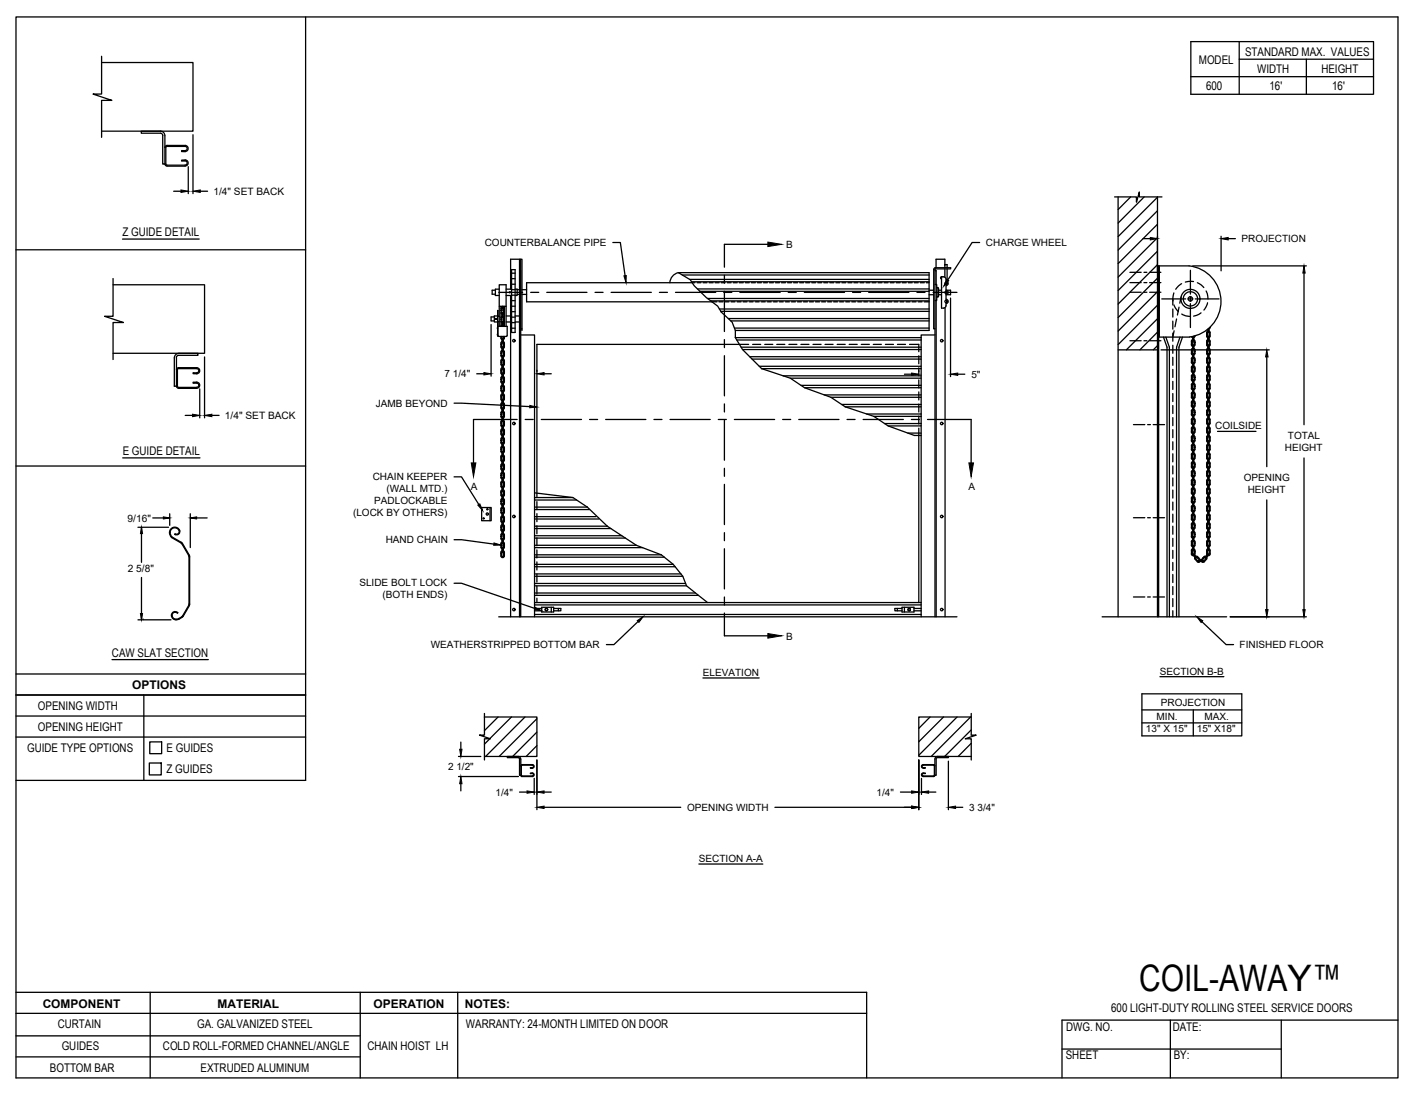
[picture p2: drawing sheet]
<svg xmlns="http://www.w3.org/2000/svg" width="279mm" height="216mm" viewBox="0 0 279 216" stroke-linecap="round" stroke-linejoin="round" font-family="sans-serif">
<!-- layer: ANNOTATIONS -->
<g fill="none" stroke="#000" stroke-width=".25">
<path d="M34.3 37.7h1.4M37.1 32.9v5.3M38.1 26.6v11.6M39.5 37.7h1.5M120.9 47.9h1.5l.9 6.5M187.6 58.8v15.5M193.3 47.9h-1.5l-4.8 7.4M225.6 47.1h1.4M228.4 46.6v7.1M235.4 52.5h22.4M240.9 46.6v6.8M242.3 47.1h1.5"/>
<path d="M257.3 53.9v29.9M39.4 76.8v5.7M40.4 70.4v12.1M89.6 79.6l14.9 .6M94.1 73.8h1.4M96.9 64.1v10.1M105.9 73.1v.2M107.4 73.8h1.4M178.5 73.9h1.4M181.3 73.1v.3M189 73.9h1.4M229.1 69h21.3"/>
<path d="M250 70.4v21.7M36.6 82h1.4M41.8 82h1.4M89.6 94.1h1.5l3.4 5.4M240.2 85.1h7.6M250 98.7v21.6M257.3 90.4v29.9M27.2 104.1h6.1M27.9 104.1v6.9M27.9 114v8.3M30.1 102.2h3.4M33.5 101.4v2.3"/>
<path d="M37.5 101.4v6.7M37.5 102.2h3.4M89.6 115.1h1.5l14.4 5M89.6 106.5h1.5l6.4 .9M27.2 122.3h6.5M125.9 122.7l-4.8 4.5h-1.4M138.7 133.8h11.1M225.3 136.9h19.7v8.3h-19.7zM228.9 133.5h12.6M237.2 122.7l4.7 4.5h1.5M242.7 121.7h15.1M90.5 149.3h4.4"/>
<path d="M90.5 153.2h11.8M90.9 146.5v1.4M90.9 154.7v1.4M102.5 156.3h1.5M105.4 153.6v3.2M105.9 150v9.8M107.4 159.3h26.9M107.4 156.3h1.4M152.9 159.3h27M177.7 156.3h2.2M181.3 150v9.8M181.8 153.6v3.2"/>
<path d="M183.2 156.3h1.5M187.1 150.2v9.6M188.6 159.3h1.4M225.3 140.1h19.7M225.3 142.7h19.7M235.5 140.1v5.1M137.9 170.5h12.6"/>
</g>
<g fill="#000" stroke="#000" stroke-width=".2">
<path d="M35.7 37.5l1.4 .2-1.4 .3zM38.1 37.7l1.4-.2v.5zM123.1 54.4h.5l-.1 1.4zM186.8 55.1l.4 .3-1 1.1zM227 46.9l1.4 .2-1.4 .2zM240.9 47.1l1.4-.2v.4zM257.3 52.5l.2 1.4h-.4zM95.5 73.5l1.4 .3-1.4 .2zM105.9 73.8l1.5-.3v.5zM179.9 73.6l1.4 .3-1.4 .2zM187.6 73.9l1.4-.3v.5zM250 69l.2 1.4h-.5z"/>
<path d="M38 81.7l1.4 .3-1.4 .2zM40.4 82l1.4-.3v.5zM94.3 99.7l.4-.3 .5 1.4zM104.5 80l1.4 .3-1.4 .2zM27.9 104.1l.2 1.2h-.4zM32.2 102l1.3 .2-1.3 .2zM37.5 102.2l1.3-.2v.4zM97.5 107.1l1.3 .5h-1.4zM105.6 119.9l1.3 .6-1.4-.2zM27.7 121.1h.4l-.2 1.2zM125.7 122.5l1.2-.8-.8 1.1zM236.1 121.7l1.2 .8-.3 .4z"/>
<path d="M249.7 120.3h.5l-.2 1.4zM257.1 120.3h.4l-.2 1.4zM90.7 147.9h.5l-.3 1.4zM90.9 153.2l.3 1.5h-.5zM104 156.1l1.4 .2-1.4 .2zM105.9 159.3l1.5-.2v.5zM105.9 156.3l1.5-.2v.4zM179.9 159.1l1.4 .2-1.4 .3zM179.9 156.1l1.4 .2-1.4 .2zM181.8 156.3l1.4-.2v.4zM187.1 159.3l1.5-.2v.5z"/>
</g>
<!-- layer: CHAIN HOIST LH -->
<g fill="none" stroke="#000" stroke-width=".25">
<path d="M219.9 38.9h4.3v1l.6-2v1h4.5M220.6 38.9v82.8M223.1 38.9l-2.5 2.5M225.8 38.9l-5.2 5.1M228.4 38.9v82.8M228.4 38.9l-7.8 7.8M97.7 57.3h-.6v.8h.6M98.4 57.7h4.7M98.5 57.1h-.8v1.2h.8M99.9 58.3h1M99.9 57.1h1M100.7 57.7h.1"/>
<path d="M100.8 57.1v-5.9h2.2v14M100.8 58.3v63.4M100.9 57.2h.7M100.9 53.2h.7v12.4h-.7zM100.9 56.1h.7M100.9 53.9h.7M100.9 55h.7M100.9 59.3h.7M100.9 58.3h.7M101.6 57.1h.4v1.2h-.4M102 57.2h.5M102 58.1h.5"/>
<path d="M102.5 51.2v70.5M102.5 53.4h.2M102.7 51.2v70.5M103 57.2h.9M103 58.1h.9M104.7 57.7h1.6M107.9 57.7h7.9M117.4 57.7h1.6M120.6 57.7h7.9M130.1 57.7h1.6M133.3 57.7h7.9M133.8 53.8a2.19 2.19 0 0 0-1.6 2"/>
<path d="M134.6 54.3h48.7M136.1 55.1h47.2M136.5 55.6h46.8M137.1 55.8h-33.2v3.8h37.6M137.5 55.8h.8M137.6 57h45.7M138.1 57.5h45.2M138.7 55.8h.8M139.6 58.9h43.7M139.9 55.8h.8M140.2 59.4h43.1M141.1 55.8h.8"/>
<path d="M141.9 59.6h.8M142.3 55.8h.8M142.8 57.7h1.6M143.1 59.6h.7M143.5 55.8h.8M144.3 59.6h.7M144.7 55.8h.8M145.4 59.6h.8M145.9 55.8h.8M146 57.7h7.9M146.6 59.6h.8M147.1 55.8h.7"/>
<path d="M147.8 59.6h.8M148.3 55.8h.8M149 59.6h.8M149.4 55.8h.8M150.2 59.6h.8M150.6 55.8h.8M151.4 59.6h.8M151.8 55.8h.8M152.6 59.6h.8M153 55.8h.8M153.8 59.6h.8M154.2 55.8h.8"/>
<path d="M155 59.6h.8M155.4 55.8h.8M155.5 57.7h1.6M156.1 59.6h.9M156.6 55.8h.8M157.4 59.6h.7M157.8 55.8h.8M158.5 59.6h.8M158.7 57.7h7.9M159 55.8h.8M159.7 59.6h.8M160.2 55.8h.8"/>
<path d="M160.9 59.6h.8M161.4 55.8h.7M162.1 59.6h.8M162.5 55.8h.8M163.3 59.6h.8M163.7 55.8h.8M164.5 59.6h.8M164.9 55.8h.8M165.7 59.6h.8M166.1 55.8h.8M166.9 59.6h.8M167.3 55.8h.8"/>
<path d="M168.1 59.6h.7M168.2 57.7h1.6M168.5 55.8h.8M169.2 59.6h.9M169.7 55.8h.8M170.4 59.6h.8M170.9 55.8h.8M171.4 57.7h7.9M171.6 59.6h.8M172.1 55.8h.8M172.8 59.6h.8M173.2 55.8h.9"/>
<path d="M174 59.6h.8M174.5 55.8h.7M175.2 59.6h.8M175.6 55.8h.8M176.4 59.6h.8M176.8 55.8h.8M177.6 59.6h.8M178 55.8h.8M178.8 59.6h.8M179.2 55.8h.8M180 59.6h.8M180.4 55.8h.8"/>
<path d="M180.9 57.7h1.6M181.2 59.6h.7M181.6 55.8h.8M182.4 59.6h.9M182.8 55.8h.5M183.3 57.3h.9M183.3 58.2h.9M184.1 57.7h4.7M184.5 53.4h.2v2.8M184.5 56.2h.3v3.1h-.3M184.6 53l-.1 .2v68.5M184.6 53.1h3v-.3h-3l-.3 .2-.1 11.9h.3"/>
<path d="M184.7 52.8v-1.6h1.7v1.6M184.7 59.3v62.4M184.8 56.7h.3v1.9h-.3M185.1 56.9v1.6M185.2 57.3h.6M185.2 58.2h.6M185.9 54.6l-.3 .2 .2 .3M186.4 52.2h.5v.6M186.4 53.1v1.6M186.7 55.5a.43 .43 0 0 1 .4 .4 .43 .43 0 0 1-.4 .5v.9M186.7 57.3a.43 .43 0 0 1 .4 .4 .43 .43 0 0 1-.4 .4M186.7 58.2v.9a.43 .43 0 0 1 .4 .4 .43 .43 0 0 1-.4 .4l-.1 .7-.4 .2"/>
<path d="M186.7 55.5l-.1-.7-.4-.2h-.4v6.2h.4M186.7 57.3h.9v.9h-.9M186.9 53.1v2.5M222.9 55.8h2.3M222.9 57.7h2.3M222.9 53.7h2.3M225.7 55.8h.6M225.7 57.7h.6M225.7 53.7h.6M226.8 55.8h2.3M226.8 57.7h2.3M226.8 53.7h2.3"/>
<path d="M228.4 41.6l-7.8 7.8M228.4 44.3l-7.8 7.7M228.4 46.9l-7.8 7.8M228.4 49.6l-7.8 7.7M228.4 52.2l-7.8 7.8M228.4 54.9l-7.8 7.8M228.4 57.6l-7.8 7.7M228.4 52.5h6.3M228.6 52.5v69.2M228.7 52.5v14h6.1M229.2 59h4.8M231.4 59v1.2"/>
<path d="M231.6 57.8l-.1 1.6M233 58.6l-.2 1.2M233.2 56l-.6 .4-.6 .7M234.4 59h1M234.6 52.5a7.1 7.1 0 0 1 6.3 6.9 7.1 7.1 0 0 1-6.2 7.1M234.9 53.3v4.7M234.9 58.5v1M234.9 59.9v4.7M235.5 55.6l-1.6 .1M235.8 59h4.7M236.3 55.8l.7 .4 .5 .5M238 57.4l.4 1.6"/>
<path d="M238.3 59.8l-.7 1.4M97.5 62.5h-.6v.8h.6M97.9 62.9h.1M98.2 64.6v.3M98.2 65.9v.2M98.2 62.4h-.7v1.1h.7M98.3 64.4h1.8v1.9M98.3 66.2l.1 .2h1.5l.2-.2M98.5 62.5l-.2-.2-.1-1 .1 5M98.5 64.4v-8.2h1.4v8.2M98.5 63.4l-.2 .2v2.7M98.5 60.5h1.4"/>
<path d="M98.8 78.8l.3 .3M98.8 77l.3 .4M98.8 70.2l.3 .3M98.8 75.3l.3 .4M98.8 73.6l.3 .3M98.8 71.9l.3 .3M98.8 68.4l.3 .4M98.8 66.7l.3 .3M98.8 63.4l.3 .3M98.8 61.7l.3 .3M98.8 78.1v.7M98.8 69.7h.2l.1 .6"/>
<path d="M98.8 73.2h.2l.1 .5M98.8 74.9h.2l.1 .6M98.8 71.2v.7M98.8 61.3h.2h-.2M98.8 60.5v3.9M98.8 66.4v.3M98.8 67.7v.8M98.8 69.5v.7M98.8 72.9v.7M98.8 74.6v.7M98.8 76.3v.7M99 78.8l.1 .1"/>
<path d="M99 68.4l.1 .2M99 63.4l.1 .2M99 74.6v.3h-.2M99 66.4l.1 .5M99 61l.1 .8M99.1 76l-.3 .3M99.1 79.4l-.3 .4M99.1 77.7l-.3 .4M99.1 74.3l-.3 .3M99.1 70.8l-.3 .4M99.1 72.5l-.3 .4M99.1 67.4l-.3 .3"/>
<path d="M99.1 69.1l-.3 .4M99.1 64.1l-.3 .3M99.1 62.4l-.3 .3M99.1 60.7l-.3 .3M99.1 79.6l-.1 .5h-.2v-.3M99.1 76.2l-.1 .4h-.2h.2l.1 .6M99.1 77.9l-.1 .4h-.2h.2v.5M99.1 74.4l-.1 .2M99.1 71l-.1 .5h-.2h.2l.1 .5M99.1 72.7l-.1 .5h-.2M99.1 69.3l-.1 .4h-.2M99.1 67.6l-.1 .4h-.2h.2v.5"/>
<path d="M99.1 64.3l-.1 .1M99.1 62.5l-.1 .5h-.2h.2v.4M99.1 60.8l-.1 .2M99.1 79.7h.2M99.1 77.1h.2M99.1 73.7h.2M99.1 69.4h.2M99.1 62.6h.2M99.1 61.8h.2M99.1 79.2h.2h-.2M99.1 77.1l.1 .9 .1-.9M99.1 79.7l.1-.9 .1 .9"/>
<path d="M99.1 73.7l.1 .9 .1-.9M99.1 74.1h.2h-.2M99.1 72.4h.2h-.2M99.1 69.4l.1-1 .1 1M99.1 63.9h.2h-.2M99.1 62.1h.2h-.2M99.1 60.5h.2l-.1 .5zM99.1 67.2h.2M99.1 68.9h.2M99.1 61.8v.8M99.1 77.5h.2M99.1 75.8h.2"/>
<path d="M99.1 70.6h.2M99.1 64.4l.1-1v1M99.1 75.3l.2 .1-.1 .9zM99.1 71.9l.2 .1-.1 .9zM99.1 70.2l.2 .1-.1 .9zM99.1 66.7l.2 .1-.1 .9zM99.3 69.3l.1 .2M99.3 67.6l.1 .1M99.3 71l.1 .2M99.3 72.7l.1 .2M99.3 74.4l.1 .2M99.3 77.9l.1 .2"/>
<path d="M99.3 76.2l.1 .1M99.3 79.6l.1 .2M99.3 64.3l.1 .1M99.3 62.5l.1 .2M99.3 60.8l.1 .2M99.3 69.1l.2 .2v.9l-.2 .3M99.3 67.4l.2 .2v.9M99.3 70.8l.2 .4v.8l-.2 .2M99.3 72.5l.2 .2v.9l-.2 .3M99.3 74.3l.2 .3M99.3 77.7l.2 .2v.9M99.3 76l.2 .3v.9l-.2 .2"/>
<path d="M99.3 79.4l.2 .2v.9l-.2 .3M99.3 64.1l.2 .3M99.3 62.4l.2 .3M99.3 60.7l.2 .3M99.3 61.8v.8M99.4 66.7l-.1 .2M99.4 68.4l-.1 .2M99.4 71.9l-.1 .1M99.4 73.6l-.1 .1M99.4 75.3l-.1 .2M99.4 70.2l-.1 .1M99.4 77l-.1 .2"/>
<path d="M99.4 78.8l-.1 .1M99.4 63.4l-.1 .2M99.4 61.7l-.1 .1M99.4 61v.7M99.4 62.7v.7M99.4 66.4v.3M99.4 67.7v.8M99.4 69.5v.7M99.4 71.2v.7M99.4 72.9v.7M99.4 74.6v.7M99.4 76.3v.7"/>
<path d="M99.4 78.1v.7M99.4 79.8v.7M99.5 68.4l-.2 .4M99.5 78.8l-.2 .3M99.5 63.4l-.2 .3M99.5 61.7l-.2 .3M99.5 66.4v.5l-.2 .1M99.5 74.6v.9l-.2 .2M99.5 60.5v3.9M99.9 62.4h1M99.9 63.5h1M100.9 64.8h.7"/>
<path d="M100.9 60.4h.7M100.9 62.6h.7M100.9 63.7h.7M100.9 61.5h.7M101.6 62.4h.9M101.6 63.5h.9M102.7 66.1h2.8v55.6M102.7 64.9h.3M141.9 61h41.4M142.2 61.4h41.1M143.7 62.9h39.6M144.2 63.3h39.1"/>
<path d="M144.9 64.7h38.4M145.1 65.2h38.2v-11.4h-49.4l2.3 1.4 .8 1.2 2.4 2.3 2.2 1.7 .7 1.2 2.2 2 .6 1.6v1.4M145.1 66.6l1.4 2.4 3.8 3.7M145.1 66.6h36.7M145.4 67.1h36.4M146.2 68.5h35.6M146.5 69h35.3M147.7 68h-41.8v30.2M147.9 70.4h33.9M148.4 70.9h33.4M148.5 68h1.6M149.8 72.3h32"/>
<path d="M150.3 72.7l5.6 1.9 2.9 1.9 5.1 1.9 2.9 1.9h15M150.3 72.7h31.5M150.9 68h1.6M153.3 68h1.6M154.5 74.2h27.3M155.7 68h1.5M155.9 74.6h25.9M158 68h1.6M158.1 76.1h23.7M158.8 76.5h23M160.4 68h1.6M162.6 77.9h19.2"/>
<path d="M162.8 68h1.6M163.9 78.4h17.9M165.2 68h1.6M166.1 79.8h15.7M167.6 68h1.5M169.9 68h1.6M172.3 68h1.6M174.7 68h1.6M177.1 68h1.6M179.5 68h1.8v1.4M181.3 70.2v1.6M181.3 72.6v1.6"/>
<path d="M181.3 75v1.6M181.3 77.3v1.6M181.3 79.7v1.6M184.5 66.1h-2.7v55.6M186.5 60.7v61M220.6 69h7.8M222.9 67.2h2.3M225.7 67.2h.6M226.8 67.2h2.3M228.4 60.2l-7.8 7.8M228.4 62.9l-6.1 6.1M228.4 65.6l-3.5 3.4"/>
<path d="M228.4 68.2l-.8 .8M229.6 66.5l.7 2v53.2M230 66.5l.7 2v53.2M231.4 61v1.6M231.4 63.4v1.6M231.4 65.7v1.6M231.4 68.1v1.6M231.4 70.5v1.6M231.4 72.9v1.6M231.4 75.3v1.6M231.4 77.7v1.5M231.6 60.2l.3 .5 .6 .8"/>
<path d="M231.7 65.3l-.3 1.2M232.2 62.9l-.4 1.6M232.6 60.6l-.3 1.6M232.8 66.5l-.6 2v53.2M233.2 62l.8 .3 .7 .1M233.3 66.5l-.7 2v53.2M235.1 71.5l.2 .3M235.1 69.8l.2 .3M235.1 74.9l.2 .4M235.1 73.2l.2 .3M235.1 76.6l.2 .4M235.1 78.4l.2 .3"/>
<path d="M235.1 68l.2 .4M235.1 67.4v.7M235.1 69.1v.7M235.1 70.8v.7M235.1 72.5v.7M235.1 74.2v.7M235.1 75.9v.7M235.1 77.7v.7M235.1 79.4v.7M235.1 66.5l.2 .2M235.2 68l.1 .2M235.3 75.9v.9"/>
<path d="M235.3 79.4v.7M235.3 66.4v.1M235.3 70.5l-.2 .3M235.3 68.7l-.2 .4M235.3 73.9l-.2 .3M235.3 72.2l-.2 .3M235.3 75.6l-.2 .3M235.3 77.3l-.2 .4M235.3 79l-.2 .4M235.3 67l-.2 .3M235.3 70.6v1M235.3 68.9v1"/>
<path d="M235.3 74.1v1M235.3 72.3v1.1M235.3 75.8l-.1 .1M235.3 77.5v1M235.3 79.2l-.1 .2M235.3 67.2v.9M235.4 75v.4h.1h-.1v.5l.1-.9M235.4 66.4v.9M235.4 70.7h.1M235.4 75h.1M235.4 67.3h.1M235.4 71.5l.1 .1-.1 .9v-.5h.1h-.1z"/>
<path d="M235.4 76.7h.1l-.1 1v-.5l.1-.1h-.1zM235.4 73.2l.1 .1-.1 .9v-.5h.1h-.1zM235.4 68.1h.1v.4h-.1h.1l-.1 .6zM235.5 66.4h.1M235.5 72.3l.1 .2M235.5 70.6l.1 .2M235.5 68.9l.1 .2M235.5 74.1l.1 .1M235.5 75.8l.1 .1M235.5 79.2l.1 .2M235.5 77.5l.1 .2M235.5 67.2l.1 .1"/>
<path d="M235.5 70.5l.2 .1 .1 .9-.3 .3M235.5 68.7l.3 .4-.1 .8-.2 .2M235.5 72.2a.97 .97 0 0 1 0 1.3M235.5 73.9a.97 .97 0 0 1 0 1.4M235.5 75.6l.3 .3M235.5 79l.3 .4M235.5 77.3l.3 .4-.1 .8-.2 .2M235.5 67l.2 .2 .1 .9M235.5 70.3h-.1v.4M235.5 70.3h-.1v-.5l.1 .9M235.5 78.8h-.1v-.4v1v-.5h.1M235.5 66.4v.4h-.1h.1v.5"/>
<path d="M235.6 66.3l-.1 .2M235.6 71.5l-.1 .1M235.6 69.8l-.1 .1M235.6 73.2l-.1 .2M235.6 74.9l-.1 .2M235.6 76.6l-.1 .2M235.6 78.4l-.1 .1M235.6 68l-.1 .2M235.6 70.8v.3h.2M235.6 69.1v.2l.2 .1h-.2v.4M235.6 74.2v.3h.2h-.2v.4M235.6 72.5v.3h.2h-.2v.4"/>
<path d="M235.6 75.9v.3h.2M235.6 77.7v.2l.2 .1h-.2v.4M235.6 79.4v.3h.2h-.2v.4M235.6 67.4v.2h.2h-.2v.5M235.8 68l-.3 .4M235.8 71.1h-.2v.4M235.8 75.9l-.1 .9-.2 .2M235.8 76.2h-.2v.4M235.8 79.4v.7M235.8 66.3l-.3 .4M237 61.7l-1.5 .7M238.1 78.4l.2 .3"/>
<path d="M238.1 76.6l.2 .4M238.1 74.9l.2 .4M238.1 73.2l.2 .3M238.1 69.8l.2 .3M238.1 71.5l.2 .3M238.1 68l.2 .4M238.1 66.3l.2 .4M238.1 79.4v.7M238.1 76.2h.2v.6M238.1 74.2v.7M238.1 72.5v.7M238.1 71.1h.2v.5"/>
<path d="M238.1 67.4v.7M238.1 65.6v.7M238.1 69.1v.7M238.1 70.8v.7M238.1 75.9v.7M238.1 77.7v.7M238.3 68v.2M238.3 79.4v.3h-.2h.2v.4M238.3 75.9v.3h-.2M238.3 65.6v.3h-.2h.2v.6M238.3 77.3l-.2 .4M238.3 79l-.2 .4"/>
<path d="M238.3 75.6l-.2 .3M238.3 73.9l-.2 .3M238.3 72.2l-.2 .3M238.3 68.7l-.2 .4M238.3 70.5l-.2 .3M238.3 67l-.2 .3M238.3 65.3l-.2 .3M238.3 77.5v.4h-.2l.2 .1v.5M238.3 79.2v.2M238.3 75.8v.1M238.3 72.3v.5h-.2h.2v.6M238.3 74.1v.4h-.2h.2v.6"/>
<path d="M238.3 68.9v.4h-.2l.2 .1v.5M238.3 70.6v.5h-.2M238.3 67.2v.4h-.2h.2v.5M238.3 65.5v.1M238.4 78.8h.1l-.1-.4v1l.1-.5h-.1M238.4 75v.9l.1-.9M238.4 75.4h.1h-.1M238.4 70.3h.1l-.1-.5v.9M238.4 70.3h.1v.4M238.4 67.3v-1l.1 .5h-.1h.1v.5M238.4 65v.6l.1-.5h-.1M238.4 75h.1"/>
<path d="M238.4 70.7h.1M238.4 67.3h.1M238.4 76.7h.1v.4l-.1 .1h.1l-.1 .5zM238.4 73.2l.1 .1v.4h-.1h.1l-.1 .5zM238.4 71.5l.1 .1v.4h-.1h.1l-.1 .5zM238.4 68.1h.1v.4h-.1h.1l-.1 .6zM238.5 79.2l.1 .2M238.5 77.5v1M238.5 75.8l.1 .1M238.5 72.3v1.1M238.5 74.1v1M238.5 68.9v1"/>
<path d="M238.5 70.6v1M238.5 67.2l.1 .9M238.5 65.5l.1 .1M238.5 79l.3 .4M238.5 77.3l.3 .4-.1 .8-.2 .2M238.5 75.6l.3 .3M238.5 72.2l.2 .2 .1 .8-.3 .3M238.5 73.9l.2 .2 .1 .8-.3 .4M238.5 68.7l.3 .4-.1 .8-.2 .2M238.5 70.5l.3 .3-.1 .8-.2 .2M238.5 67l.2 .2 .1 .9M238.5 65.3l.3 .3"/>
<path d="M238.5 64.8v.3h-.1M238.6 75.9l-.1 .9M238.6 65.6l-.1 .9M238.6 79.4v.7M238.6 68l-.1 .2M238.8 75.9l-.1 .9-.2 .2M238.8 65.6l-.1 .9-.2 .2M238.8 64.6l-.3 .4M238.8 79.4v.7M238.8 68l-.3 .4M98.8 87.3l.3 .4M98.8 99.4l.3 .3"/>
<path d="M98.8 95.9l.3 .4M98.8 97.7l.3 .3M98.8 94.2l.3 .4M98.8 92.5l.3 .3M98.8 90.8l.3 .3M98.8 89.1l.3 .3M98.8 85.6l.3 .4M98.8 83.9l.3 .4M98.8 82.2l.3 .3M98.8 80.5l.3 .3M98.8 99h.2h-.2M98.8 95.5h.2l.1 .6"/>
<path d="M98.8 97.3h.2l.1 .5M98.8 93.5v.7M98.8 91.8v.7M98.8 84.9v.7M98.8 86.7v.7M98.8 83.5h.2l.1 .6M98.8 80.5v-.4h.2l.1 .5M98.8 81.5v.7M98.8 83.2v.7M98.8 88.4v.7M98.8 90.1v.7M98.8 95.3v.6"/>
<path d="M98.8 97v.7M98.8 98.7v.7M99 92.5l.1 .2M99 89.1l.1 .1M99 86.7v.2h-.2h.2l.1 .6M99 90.1v.3h-.2h.2l.1 .6M99.1 93.2l-.3 .3M99.1 98.4l-.3 .3M99.1 96.6l-.3 .4M99.1 94.9l-.3 .3M99.1 91.5l-.3 .3M99.1 89.8l-.3 .3"/>
<path d="M99.1 88l-.3 .4M99.1 84.6l-.3 .3M99.1 86.3l-.3 .3M99.1 82.9l-.3 .3M99.1 81.1l-.3 .4M99.1 98.5v1M99.1 96.8l-.1 .4h-.2M99.1 93.4l-.1 .4h-.2h.2l.1 .6M99.1 95.1l-.1 .4h-.2M99.1 91.7l-.1 .4h-.2h.2v.4M99.1 88.2l-.1 .4-.2 .1h.2v.4M99.1 89.9l-.1 .2"/>
<path d="M99.1 84.8l-.1 .4h-.2h.2l.1 .6M99.1 86.5l-.1 .1M99.1 83.1l-.1 .4h-.2M99.1 81.3l-.1 .5h-.2h.2l.1 .5M99.1 97.7h.2M99.1 95.2h.2M99.1 91.7h.2M99.1 87.4h.2M99.1 81.4h.2M99.1 97.7l.1 1 .1-1M99.1 95.2l.1-1 .1 1M99.1 94.7h.2h-.2"/>
<path d="M99.1 93h.2h-.2M99.1 91.7l.1-.9 .1 .9M99.1 87.4l.1 1 .1-1M99.1 87.8h.2h-.2M99.1 86.1h.2h-.2M99.1 81h.2h-.2M99.1 81.4l.1-.9 .1 .9M99.1 99.9h.2M99.1 98.1h.2M99.1 96.4h.2M99.1 91.3h.2M99.1 89.6h.2"/>
<path d="M99.1 82.7h.2M99.1 84.4h.2M99.1 99.4l.2 .1-.1 .9zM99.1 96h.2l-.1 1zM99.1 92.5l.2 .1-.1 .9zM99.1 89.1h.2l-.1 1zM99.1 85.7h.2l-.1 .9zM99.1 83.9l.2 .1-.1 .9zM99.1 82.2l.2 .1-.1 .9zM99.3 81.3l.1 .2M99.3 83.1l.1 .1M99.3 84.8l.1 .1"/>
<path d="M99.3 86.5l.1 .1M99.3 88.2l.1 .2M99.3 89.9l.1 .2M99.3 91.7l.1 .1M99.3 93.4l.1 .1M99.3 95.1l.1 .1M99.3 98.5l.1 .2M99.3 96.8l.1 .2M99.3 81.1l.2 .2v.9l-.2 .3M99.3 82.9l.2 .3v.9l-.2 .2M99.3 84.6l.2 .3v.9l-.2 .2M99.3 86.3l.2 .3"/>
<path d="M99.3 88l.2 .2v.9M99.3 89.8l.2 .3M99.3 91.5l.2 .2v.8M99.3 93.2l.2 .3v.9l-.2 .2M99.3 94.9l.2 .2v.8l-.2 .4M99.3 98.4l.2 .1v.9l-.2 .3M99.3 96.6l.2 .2v.9l-.2 .3M99.4 83.9l-.1 .2M99.4 82.2l-.1 .1M99.4 85.6l-.1 .2M99.4 89.1l-.1 .1M99.4 92.5l-.1 .2"/>
<path d="M99.4 90.8l-.1 .2M99.4 94.2l-.1 .2M99.4 97.7l-.1 .1M99.4 95.9l-.1 .2M99.4 99.4l-.1 .1M99.4 87.3l-.1 .2M99.4 80.5l-.1 .1M99.4 81.5v.7M99.4 83.2v.7M99.4 84.9v.7M99.4 86.7v.7M99.4 88.4v.7"/>
<path d="M99.4 90.1v.7M99.4 91.8v.7M99.4 93.5v.7M99.4 95.3v.6M99.4 97v.7M99.4 98.7v.7M99.5 89.1l-.2 .3M99.5 92.5l-.2 .3M99.5 90.1v.8l-.2 .2M99.5 86.7v.8l-.2 .2M105.5 97.3l7.6 .9 2.8 1.9M105.5 98.2h7.6"/>
<path d="M105.5 98.7h8.2M105.9 99v1.6M166.8 80.3l5.6 1.9 2.8 1.9 5.2 1.8h1.4M171 81.7h10.8M172.4 82.2h9.4M174.5 83.6h7.3M175.2 84.1h6.6M179.1 85.5h2.7M181.3 82.1v1.6M181.3 84.5v34.4M223.6 83.8h2.3M226.4 83.8h.6"/>
<path d="M227.5 83.8h2.3M231.4 80v1.6M231.4 82.4v1.6M231.4 84.8v1.6M231.4 87.2v1.6M231.4 89.6v1.5M231.4 91.9v1.6M231.4 94.3v1.6M231.4 96.7v1.6M231.4 99.1v1.6M235.1 99l.2 .3M235.1 88.7l.2 .3"/>
<path d="M235.1 92.1l.2 .4M235.1 90.4l.2 .3M235.1 97.3l.2 .3M235.1 95.6l.2 .3M235.1 93.8l.2 .4M235.1 81.8l.2 .3M235.1 83.5l.2 .4M235.1 87l.2 .3M235.1 85.2l.2 .4M235.1 80.1l.2 .3M235.1 81.1v.7M235.1 82.8v.7"/>
<path d="M235.1 84.6v.7M235.1 86.3v.7M235.1 88v.7M235.1 89.7v.7M235.1 91.4v.7M235.1 93.2v.7M235.1 94.9v.7M235.1 96.6v.7M235.1 98.3v.7M235.2 90.4l.1 .2M235.2 93.8l.1 .2M235.2 80.1l.1 .1"/>
<path d="M235.3 91.4v.9M235.3 87.6l-.2 .4M235.3 91.1l-.2 .3M235.3 89.4l-.2 .3M235.3 96.2l-.2 .4M235.3 98l-.2 .3M235.3 94.5l-.2 .4M235.3 92.8l-.2 .3M235.3 80.8l-.2 .3M235.3 82.5l-.2 .3M235.3 85.9l-.2 .4M235.3 84.2l-.2 .4"/>
<path d="M235.3 99.7l-.2 .3M235.3 98.1v1.1M235.3 87.8v1M235.3 91.3l-.1 .1M235.3 89.5v.9M235.3 96.4v1M235.3 94.7v1M235.3 93v.9M235.3 80.9v1.1M235.3 82.7v1M235.3 86.1v1M235.3 84.4v1"/>
<path d="M235.3 99.9v1M235.4 88.8v.4h.1h-.1v.5l.1-.9M235.4 85.3v.4h.1h-.1v.6l.1-1M235.4 84.5v-.5h.1h-.1v-.5l.1 1M235.4 99.5h.1l-.1 .5zM235.4 99.1v.4h.1v-.4M235.4 88.8h.1M235.4 93.1h.1M235.4 81h.1M235.4 85.3h.1M235.4 84.5h.1M235.4 99.1h.1"/>
<path d="M235.4 90.4l.1 .1-.1 .9v-.5h.1h-.1zM235.4 95.6h.1l-.1 1v-.5h.1h-.1zM235.4 97.3l.1 .1-.1 .9v-.5h.1h-.1zM235.4 93.9h.1l-.1 .9v-.5h.1h-.1zM235.4 87h.1l-.1 1v-.5l.1-.1h-.1zM235.4 81.8l.1 .1-.1 .9v-.5h.1h-.1zM235.5 87.8l.1 .2M235.5 89.5l.1 .2M235.5 91.3l.1 .1M235.5 98.1l.1 .2M235.5 96.4l.1 .2M235.5 94.7l.1 .2"/>
<path d="M235.5 93l.1 .1M235.5 80.9l.1 .2M235.5 82.7l.1 .1M235.5 84.4l.1 .2M235.5 86.1l.1 .2M235.5 99.9l.1 .1M235.5 87.6a.97 .97 0 0 1 0 1.4M235.5 89.4l.2 .1 .1 .9M235.5 91.1l.3 .3M235.5 98l.2 .2 .1 .8-.3 .3M235.5 96.2l.3 .4-.1 .8-.2 .2M235.5 94.5a.97 .97 0 0 1 0 1.4"/>
<path d="M235.5 92.8l.2 .2 .1 .9M235.5 80.8a.97 .97 0 0 1 0 1.3M235.5 85.9a.97 .97 0 0 1 0 1.4M235.5 82.5l.3 .3-.1 .9-.2 .2M235.5 84.2l.2 .2 .1 .9-.3 .3M235.5 99.7l.3 .3-.1 .9-.2 .2M235.5 92.6h-.1v-.5l.1 1M235.5 92.6h-.1v.5M235.5 80.6h-.1v.4M235.5 80.6h-.1v-.5l.1 .9M235.6 88.7l-.1 .1M235.6 90.4l-.1 .2"/>
<path d="M235.6 92.1l-.1 .2M235.6 97.3l-.1 .1M235.6 93.8l-.1 .2M235.6 95.6l-.1 .1M235.6 83.5l-.1 .2M235.6 81.8l-.1 .2M235.6 85.2l-.1 .2M235.6 87l-.1 .1M235.6 80.1l-.1 .1M235.6 99l-.1 .2M235.6 88v.3h.2h-.2v.4M235.6 91.4v.3h.2h-.2v.4"/>
<path d="M235.6 89.7v.3h.2h-.2v.4M235.6 96.6v.3h.2h-.2v.4M235.6 98.3v.3h.2M235.6 94.9v.2h.2h-.2v.5M235.6 93.2v.2h.2h-.2v.5M235.6 81.1v.3h.2h-.2v.4M235.6 82.8v.3h.2h-.2v.4M235.6 86.3v.3h.2h-.2v.4M235.6 84.6v.2h.2M235.8 90.4l-.3 .3M235.8 93.8l-.3 .4M235.8 80.1l-.3 .3"/>
<path d="M235.8 91.4l-.1 .9-.2 .2M235.8 98.6h-.2v.4M235.8 84.8h-.2v.5M238.1 99l.2 .3M238.1 80.1l.2 .3M238.1 87l.2 .3M238.1 85.2l.2 .4M238.1 81.8l.2 .3M238.1 83.5l.2 .4M238.1 95.6l.2 .3M238.1 93.8l.2 .4M238.1 97.3l.2 .3"/>
<path d="M238.1 92.1l.2 .4M238.1 90.4l.2 .3M238.1 88.7l.2 .3M238.1 98.6h.2v.6M238.1 84.8h.2v.6M238.1 86.3v.7M238.1 81.1v.7M238.1 94.9v.7M238.1 88v.7M238.1 82.8v.7M238.1 84.6v.7M238.1 89.7v.7"/>
<path d="M238.1 91.4v.7M238.1 93.2v.7M238.1 96.6v.7M238.1 98.3v.7M238.3 80.1v.1M238.3 93.8v.2M238.3 90.4v.2M238.3 91.4v.3h-.2h.2v.6M238.3 99.7l-.2 .3M238.3 85.9l-.2 .4M238.3 84.2l-.2 .4M238.3 82.5l-.2 .3"/>
<path d="M238.3 80.8l-.2 .3M238.3 92.8l-.2 .3M238.3 94.5l-.2 .4M238.3 96.2l-.2 .4M238.3 98l-.2 .3M238.3 91.1l-.2 .3M238.3 89.4l-.2 .3M238.3 87.6l-.2 .4M238.3 99.9v.4h-.2h.2v.6M238.3 84.4v.4h-.2M238.3 86.1v.5h-.2h.2v.5M238.3 80.9v.5h-.2h.2v.6"/>
<path d="M238.3 82.7v.4h-.2h.2v.6M238.3 93v.4h-.2h.2v.5M238.3 94.7v.4h-.2h.2v.6M238.3 96.4v.5h-.2h.2v.5M238.3 98.1v.5h-.2M238.3 89.5v.5h-.2h.2v.4M238.3 91.3v.1M238.3 87.8v.5h-.2h.2v.5M238.4 99.1v.4h.1h-.1v.5l.1-.9M238.4 80.6h.1l-.1-.5v.9M238.4 84.5v-1l.1 .5h-.1h.1v.5M238.4 85.3v1l.1-.6h-.1h.1v-.4"/>
<path d="M238.4 82.3h.1h-.1M238.4 80.6h.1v.4M238.4 92.6h.1v.5M238.4 92.6h.1l-.1-.5v1M238.4 88.8v.9l.1-.5h-.1h.1v-.4M238.4 99.1h.1M238.4 84.5h.1M238.4 85.3h.1M238.4 81h.1M238.4 93.1h.1M238.4 88.8h.1M238.4 81.8l.1 .1-.1 .9z"/>
<path d="M238.4 87l.1 .1v.3l-.1 .1h.1l-.1 .5zM238.4 93.9h.1v.4h-.1h.1l-.1 .5zM238.4 97.3l.1 .1v.4h-.1h.1l-.1 .5zM238.4 95.6l.1 .1v.4h-.1h.1l-.1 .5zM238.4 90.4l.1 .1v.4h-.1h.1l-.1 .5zM238.5 99.9v1M238.5 84.4v1M238.5 86.1v1M238.5 82.7v1M238.5 80.9v1.1M238.5 93l.1 .9M238.5 94.7v1"/>
<path d="M238.5 98.1v1.1M238.5 96.4v1M238.5 89.5l.1 .9M238.5 91.3l.1 .1M238.5 87.8v1M238.5 99.7l.3 .3-.1 .9-.2 .2M238.5 84.2l.2 .2 .1 .8-.3 .4M238.5 85.9l.2 .2 .1 .9-.3 .3M238.5 82.5l.3 .3-.1 .9-.2 .2M238.5 80.8l.3 .3-.1 .8-.2 .2M238.5 92.8l.2 .2 .1 .9M238.5 94.5l.2 .2 .1 .9-.3 .3"/>
<path d="M238.5 98l.3 .3-.1 .9-.2 .1M238.5 96.2l.3 .4-.1 .8-.2 .2M238.5 89.4l.2 .1 .1 .9M238.5 91.1l.3 .3M238.5 87.6l.3 .4-.1 .8-.2 .2M238.6 91.4l-.1 .9M238.6 80.1l-.1 .1M238.6 93.8l-.1 .2M238.6 90.4l-.1 .2M238.8 91.4l-.1 .9-.2 .2M238.8 80.1l-.3 .3M238.8 93.8l-.3 .4"/>
<path d="M238.8 90.4l-.3 .3M95 100.2h1.9v2.6h-1.9zM96.7 100.2v2.6M98.8 104.6l.3 .3M98.8 108l.3 .3M98.8 106.3l.3 .3M98.8 102.8l.3 .4M98.8 101.1l.3 .3M98.8 109.3h.2v.5l.4-.1M98.8 107.6h.2h-.2M98.8 105.6v.7M98.8 100.4v.7"/>
<path d="M98.8 102.1v.7M98.8 103.9v.7M98.8 107.3v.7M98.8 109v.7M99 104.6l.1 .1M99 102.8l.1 .2M99 103.9v.2h-.2h.2v.5M99 100.4v.3h-.2h.2l.1 .6M99.1 108.7l-.3 .3M99.1 105.2l-.3 .4M99.1 106.9l-.3 .4M99.1 101.8l-.3 .3"/>
<path d="M99.1 103.5l-.3 .4M99.1 100.1l-.3 .3M99.1 107.1v1M99.1 108.8l-.1 .5h-.2M99.1 105.4l-.1 .5h-.2h.2l.1 .5M99.1 103.7l-.1 .2M99.1 102l-.1 .4h-.2h.2v.4M99.1 100.2l-.1 .2M99.1 108.9h.2M99.1 105.5h.2M99.1 108.9l.1-.9 .1 .9M99.1 108.5h.2h-.2"/>
<path d="M99.1 105.5l.1-1 .1 1M99.1 101.6h.2h-.2M99.1 105h.2M99.1 105.1h.2M99.1 106.7h.2M99.1 103.3h.2M99.1 106.3l.2 .1-.1 .9zM99.1 102.8l.2 .1-.1 .9zM99.1 101.1l.2 .1-.1 .9zM99.3 100.2l.1 .2M99.3 103.7l.1 .2M99.3 102l.1 .1"/>
<path d="M99.3 105.4l.1 .2M99.3 107.1l.1 .2M99.3 108.8l.1 .2M99.3 100.1l.2 .3M99.3 103.5l.2 .4M99.3 101.8l.2 .2v.8M99.3 105.2l.2 .4v.8l-.2 .2M99.3 106.9l.2 .2v.9l-.2 .3M99.3 108.7l.2 .1v.9a.35 .35 0 0 1-.3 .3 .35 .35 0 0 1-.4-.3M99.4 101.1l-.1 .2M99.4 102.8l-.1 .2M99.4 106.3l-.1 .1"/>
<path d="M99.4 108l-.1 .1M99.4 104.6l-.1 .1M99.4 100.4v.7M99.4 102.1v.7M99.4 103.9v.7M99.4 105.6v.7M99.4 107.3v.7M99.4 109v.7M99.5 102.8l-.2 .4M99.5 104.6l-.2 .3M99.5 100.4v.9l-.2 .1M99.5 103.9v.7"/>
<path d="M105.5 119.4h76.3M105.5 118.9h76.3M105.5 117.5h32.3M105.5 117h31.7M105.5 115.6h30M105.5 115.1h29.8M105.5 113.7h29.2M105.5 113.3h28.9M105.5 111.8h27.7M105.5 111.4h27.3M105.5 110h25.6M105.5 109.5h25"/>
<path d="M105.5 108.1h21.3M105.5 107.6h20.1M105.5 106.2h17.9M105.5 105.7h17.2M105.5 104.3h15M105.5 103.8h14.3M105.5 102.4h12.7M105.5 102h12.1M105.5 100.1h10.4M105.5 100.6h10.8M105.9 101.4v1.6M105.9 103.8v1.5"/>
<path d="M105.9 106.1v1.6M105.9 108.5v1.6M105.9 110.9v1.6M105.9 113.3v1.6M105.9 115.7v1.5M105.9 118v.9M106.9 119.8h2.3v1h-2.3zM108.8 119.8v1M115.9 100.1l3.9 3.7M119.8 103.8l5.8 3.8 4.9 1.9 2.3 1.9 1.9 2.3 .8 1.9 4.1 3.3M178 119.8h2.3v1h-2.3zM178.5 119.8v1"/>
<path d="M223.6 102.2h2.3M223.6 117.8h2.3M226.4 102.2h.6M226.4 117.8h.6M227.5 102.2h2.3M227.5 117.8h2.3M231.4 101.5v1.6M231.4 103.8v1.6M231.4 106.2v1.6M231.4 108.6v1.6M231.4 111v1.6M231.4 113.4v1.6"/>
<path d="M231.4 115.8v1.5M231.4 118.1v1.6M235.1 100.7l.2 .4M235.1 102.4l.2 .4M235.1 104.2l.2 .3M235.1 109.3l.1 .3h.3M235.1 107.6l.2 .3M235.1 105.9l.2 .3M235.1 100v.7M235.1 101.7v.7M235.1 103.5v.7M235.1 105.2v.7"/>
<path d="M235.1 106.9v.7M235.1 108.6v.7M235.2 104.2l.1 .1M235.3 101.7v.9M235.3 103.1l-.2 .4M235.3 101.4l-.2 .3M235.3 108.3l-.2 .3M235.3 106.6l-.2 .3M235.3 104.8l-.2 .4M235.3 103.3v.9M235.3 101.6l-.1 .1M235.3 108.5l-.1 .8 .2 .2"/>
<path d="M235.3 106.7v1.1M235.3 105v1M235.4 106.4h.1l-.1-.5v.9M235.4 106.4h.1v.4M235.4 102.5v.9M235.4 103.4h.1M235.4 102.5h.1M235.4 106.8h.1M235.4 107.6l.1 .1-.1 .9v-.5h.1h-.1zM235.4 109.3l.4 .3-.2 .2zM235.5 101.6l.1 .1M235.5 103.3l.1 .2"/>
<path d="M235.5 108.5l.1 .1M235.5 106.7l.1 .2M235.5 105l.1 .2M235.5 101.4l.3 .3M235.5 103.1l.2 .2 .1 .9M235.5 104.8l.3 .4-.1 .8-.2 .2M235.5 108.3l.3 .3-.1 1M235.5 106.6l.2 .2 .1 .8-.3 .3M235.5 102.5v.9M235.5 102.9h-.1h.1M235.5 101.2h-.1v-.5v1v-.5h.1M235.5 104.6h-.1v-.4v1v-.5h.1"/>
<path d="M235.6 100.7l-.1 .2M235.6 102.4l-.1 .2M235.6 105.9l-.1 .1M235.6 109.3v.1M235.6 107.6l-.1 .2M235.6 104.2l-.1 .1M235.6 100v.3h.2h-.2v.4M235.6 103.5v.2h.2l-.2 .1v.4M235.6 101.7v.3h.2h-.2v.4M235.6 108.6v.3h.2h-.2v.4M235.6 106.9v.3h.2M235.6 105.2v.3h.2h-.2v.4"/>
<path d="M235.8 109.9l-.1 .3 .6 .7M235.8 109.7l-.2 .1 .3 .3 .2-.1M235.8 109.7l.3 .3M235.8 104.2l-.3 .3M235.8 101.7v.7l-.3 .4M235.8 107.2h-.2v.4M235.9 110v.2M235.9 109.8l.4 .1M235.9 110.2l.5 .5 .2 .1M236.3 109.9l.2 .2-.1 .1-.4-.3M236.5 110.6v.2M236.5 110.6l.9 .1-.9 .1"/>
<path d="M236.6 110.5l.1 .1M236.7 110.5l-.3-.3 .1-.1 .4 .5M236.8 110.8a.35 .35 0 0 1-.6 .1M236.9 110.6v.2v-.2M237 110.8a.35 .35 0 0 0 .6 .1M237.1 110.4l-.1 .2M237.2 110.5v.1M237.4 110.1l.1 .1-.3 .3M237.4 110.1l-.3 .3M237.6 109.9l-.2 .2M237.9 109.9l-.4 .3-.1-.1M238 110.2l-.5 .5-.2 .1"/>
<path d="M238 109.8l-.4 .1M238 110v.2M238.1 104.2l.2 .3M238.1 107.6l.2 .3M238.1 109.3l.1 .3M238.1 105.9l.2 .3M238.1 102.4l.2 .4M238.1 100.7l.2 .4M238.1 108.6v.7M238.1 107.2h.2v.6M238.1 109.7l.1 .1-.4 .3zM238.1 101.7v.7"/>
<path d="M238.1 100v.7M238.1 103.5v.7M238.1 105.2v.7M238.1 106.9v.7M238.1 109.9l.1 .3-.6 .7M238.3 104.2v.1M238.3 101.7v.3h-.2h.2v.6M238.3 104.8l-.2 .4M238.3 106.6l-.2 .3M238.3 108.3l-.2 .3M238.3 103.1l-.2 .4M238.3 101.4l-.2 .3"/>
<path d="M238.3 105v.5h-.2h.2v.5M238.3 106.7v.5h-.2M238.3 108.5v.4h-.2h.2v.5M238.3 103.3v.4l-.2 .1h.2v.4M238.3 101.6v.1M238.4 104.6h.1l-.1-.4v1l.1-.5h-.1M238.4 106.8v-.4h.1v.4M238.4 101.2h.1l-.1-.5v1l.1-.5h-.1M238.4 102.5v.9M238.4 106.8h.1M238.4 102.5h.1M238.4 103.4h.1"/>
<path d="M238.4 109.4l.1 .1-.2 .3-.2-.2zM238.4 107.6l.1 .1v.4h-.1h.1l-.1 .5zM238.4 105.9h.1v.5h-.1zM238.5 105v1M238.5 106.7v1.1M238.5 108.5l.1 .8-.1 .2M238.5 101.6l.1 .1M238.5 103.3l.1 .9M238.5 104.8l.2 .2 .1 .9-.3 .3M238.5 106.6l.2 .2 .1 .8-.3 .3M238.5 108.3l.2 .2 .1 .8-.2 .3h-.3M238.5 101.4l.3 .3"/>
<path d="M238.5 103.1l.2 .2 .1 .9M238.5 102.5v.4h-.1h.1v.5M238.6 101.7l-.1 .9M238.6 104.2l-.1 .1M238.8 101.7l-.1 .9-.2 .2M238.8 104.2l-.3 .3M98.4 121.7h90.4M105.5 121.3h76.3M105.5 120.5h1.4M105.5 120.1h1.4M109.2 120.1h1.5v.4h-1.5M110.2 120.1v.4"/>
<path d="M177.1 120.1v.4M178 120.1h-1.4v.4h1.4M180.3 120.5h1.5M180.3 120.1h1.5M217.5 121.7h24.5M231.4 120.5v1.2M94.7 145.1h.1M95.6 141.5h10.3v7.8h-10.3M95.6 140.8v4.3h-1l2.2 .7h-1.2v4.2M98.3 141.5l-2.7 2.7M100.9 141.5l-5.3 5.4M102.2 149.3l.3 .1 .2 .4 .1 3.2"/>
<path d="M102.2 149.3h-2.1v.2l2.3 .1 .1 3.4h.3M102.7 153l.3 .2h2.1M103.6 141.5l-7.8 7.8M105 152.7l.3 .2-.3 .2M105 151l.3 .2-.3 .3M105 152.5a.35 .35 0 0 1 .4 .4 .35 .35 0 0 1-.4 .3M105 150.9a.35 .35 0 0 1 .4 .3 .35 .35 0 0 1-.4 .4M105.1 152.5l-.5 .1v.1h.5M105.1 151h-2.2l-.1 2 .2 .1h2.1M105.1 151.5h-.5v.1h.5M105.1 150.9h-2.1l-.3 .2M105.9 141.8l-7.4 7.5"/>
<path d="M105.9 144.5l-4.7 4.8M105.9 147.2l-2.1 2.1M183.5 141.5l-2.2 2.2M184.5 151.1l-.3-.2h-2a.35 .35 0 0 0-.4 .3 .35 .35 0 0 0 .4 .4h.4v-.1h-.5l-.2-.3 .2-.2h2.2l.1 2-.2 .1h-2l-.2-.1v-.2l.6-.1v-.1l-.4-.1a.35 .35 0 0 0-.4 .4 .35 .35 0 0 0 .4 .3h2l.3-.2M184.7 149.7l.2-.2h2.2v-.2h-2.1l-.5 .2v3.5M184.7 149.8v3.2h-.2M186.2 141.5l-4.9 4.9M188.8 141.5l-7.5 7.6M191.5 141.5l-7.8 7.8M191.6 141.5h-10.3v7.8h10.3M191.6 140.8v4.3h1l-2.1 .7h1.1v4.2M191.6 144l-5.2 5.3"/>
<path d="M191.6 146.7l-2.5 2.6"/>
<circle cx="100.6" cy="57.7" r=".1"/>
<circle cx="186.7" cy="55.9" r=".22"/>
<circle cx="186.7" cy="59.5" r=".22"/>
<circle cx="186.7" cy="57.7" r=".22"/>
<circle cx="234.9" cy="59" r=".43"/>
<circle cx="234.9" cy="59" r="1.89"/>
<circle cx="234.9" cy="59" r="1.41"/>
<circle cx="97.9" cy="62.9" r=".1"/>
<circle cx="101.4" cy="67.2" r=".24"/>
<circle cx="185.8" cy="67.2" r=".24"/>
<circle cx="101.4" cy="83.6" r=".24"/>
<circle cx="185.8" cy="83.6" r=".24"/>
<circle cx="95.4" cy="102.3" r=".12"/>
<circle cx="96.1" cy="100.5" r=".12"/>
<circle cx="96.1" cy="101.4" r=".22"/>
<circle cx="101.4" cy="101.9" r=".24"/>
<circle cx="185.8" cy="101.9" r=".24"/>
<circle cx="101.4" cy="120.3" r=".24"/>
<circle cx="107.8" cy="120.3" r=".24"/>
<circle cx="179.4" cy="120.3" r=".24"/>
<circle cx="185.8" cy="120.3" r=".24"/>
</g>
<!-- layer: SECTION CUTS -->
<g fill="none" stroke="#000" stroke-width=".25">
<path d="M142.9 54.3v1.6M142.9 57.5v7.9M151.5 48.2h-8.6v4.5M142.9 67v1.6M142.9 70.2v7.9M142.9 79.7v1.6M102 82.8h-8.6v8.6M103.6 82.8h1.6M106.8 82.8h7.9M116.3 82.8h1.6M119.5 82.8h7.9M129 82.8h1.6"/>
<path d="M132.2 82.8h7.9M141.7 82.8h1.6M142.9 82.9v7.9M142.9 92.4v1.6M142.9 95.6v7.9M144.9 82.8h7.9M154.4 82.8h1.6M157.6 82.8h7.9M167.1 82.8h1.6M170.3 82.8h7.9M179.8 82.8h1.6M183 82.8h8.6v8.6"/>
<path d="M142.9 105.1v1.6M142.9 108.3v7.9M142.9 117.8v1.6M142.9 121v4.5h8.6"/>
</g>
<path d="M151.5 47.8l2.7 .4-2.7 .5zM93 91.4h.9l-.5 2.7zM191.2 91.4h.9l-.5 2.7zM151.5 125l2.7 .5-2.7 .4z" fill="#000" stroke="#000" stroke-width=".2"/>
<!-- layer: ANNOTATIONS -->
<path d="M27.9 121h.1M28.2 122.3h.1" fill="none" stroke="#000" stroke-width=".2"/>
<!-- layer: DETAILS -->
<g fill="none" stroke="#000" stroke-width=".25">
<path d="M20 12.3h18.1v13.6h-18.1M20 11.1v7.5h-1.6l3.7 1.2h-2.1v7.3M31.6 25.9a.92 .92 0 0 1 .9 .9v5.6h-.4v-5.9l-.4-.2h-3.8v-.4h3.7M32.5 32.4l.2 .3 .2 .1M32.9 28.9l-.2 .2 .1 3.4 3.7 .1M33 32.8h3.5M33 28.9h3.5M36.5 31.6a.6 .6 0 0 1 .6 .6 .6 .6 0 0 1-.6 .6M36.5 28.7a.6 .6 0 0 1 .6 .6 .6 .6 0 0 1-.6 .6M36.5 29.7h-.7v.2h.7M36.5 31.8a.41 .41 0 0 1 .4 .4 .41 .41 0 0 1-.4 .4M36.5 28.9a.41 .41 0 0 1 .4 .4 .41 .41 0 0 1-.4 .4"/>
<path d="M36.5 31.6h-.7v.2h.7M36.5 28.7h-3.6l-.3 .2-.1 .2M22.3 56.2h18.1v13.5h-18.1M22.3 55v7.4h-1.7l3.8 1.2h-2.1v7.4M34.8 70.6l.2-.4 .2-.1h3.9v-.4h-3.8a.92 .92 0 0 0-.9 1v5.5h.4v-5.6M34.8 76.2l.1 .2 .3 .2M34.8 73l.2-.4h.2h3.6a.6 .6 0 0 1 .6 .6 .6 .6 0 0 1-.6 .6l-.7-.1v-.1h.7M35 76.2l.2 .3h3.6M35 73v3.2M35.2 72.7l-.2 .3M35.2 72.7h3.6a.41 .41 0 0 1 .4 .5 .41 .41 0 0 1-.4 .4M35.2 76.6h3.6"/>
<path d="M38.8 76.4a.41 .41 0 0 0 .4-.4 .41 .41 0 0 0-.4-.4h-.7v-.2h.7a.6 .6 0 0 1 .6 .6 .6 .6 0 0 1-.6 .6M33.9 106.1l1.9 1.1 1.4 2.4M34.5 105.4a.55 .55 0 0 0 .8-.2 .55 .55 0 0 0-.1-.8 .98 .98 0 0 0-1.5 .2 .98 .98 0 0 0 .3 1.4l1.9 1.1 1.5 2.8v9.5l-1.3 2.2-.8 .6M34.6 105.4l-.1 .1a.71 .71 0 0 0 1-.4 .71 .71 0 0 0-.5-1 1.12 1.12 0 0 0-1.4 .5 1.12 1.12 0 0 0 .3 1.5M37.2 109.6l.1 9.6M37.2 119.5l-1.2 2-.7 .6M37.3 119.2l-.1 .3M35 121a.67 .67 0 0 0-1.1 .4 .67 .67 0 0 0 .8 .8l.6-.1M35 121l.1-.1a.8 .8 0 0 0-1.3 .4 .8 .8 0 0 0 .9 1l.6-.1"/>
</g>
<!-- layer: TITLE BLOCK -->
<g fill="none" stroke="#000" stroke-width=".25">
<path d="M3.2 3.3h272.6v209.4h-272.6zM60.3 3.3v150.7h-57.1M235 8.2h36v10.4h-36zM235 15.1h36M244.5 11.7h26.5M244.5 8.2v10.4M3.2 49.3h57.1M24.2 47.2h15.1M3.2 92h57.1M24.2 90.4h15.3M3.2 137.2h57.1M3.2 133h57.1"/>
<path d="M22.1 130.2h19M28.4 137.2v16.8M3.2 141.3h57.1M3.2 145.5h57.1M29.5 150.6h2.3v2.3h-2.3zM29.5 146.4h2.4v2.3h-2.4zM3.2 200h167.8M3.2 195.8h167.8v16.9M29.6 195.8v16.9M71.1 195.8v16.9M90.3 195.8v16.9M3.2 208.6h67.9"/>
<path d="M3.2 204.4h67.9M209.6 207h43.2M230.9 201.3v11.4M252.8 201.3v11.4M275.8 201.3h-66.2v11.4"/>
</g>
<!-- layer: 0 -->
<path d="M257.8 11.7v6.9" fill="none" stroke="#000" stroke-width=".25"/>
<text font-size="7.2" x="224.8" y="195.5">COIL-AWAY™</text>
<g font-size="2.4">
<text x="245.7" y="11.1">STANDARD MAX. VALUES</text>
<text x="236.6" y="12.7">MODEL</text>
<text x="238" y="17.8">600</text>
<text x="248.1" y="14.4">WIDTH</text>
<text x="250.5" y="17.8">16'</text>
<text x="260.7" y="14.4">HEIGHT</text>
<text x="262.8" y="17.8">16'</text>
<text x="24.2" y="46.7">Z GUIDE DETAIL</text>
<text x="24.2" y="89.9">E GUIDE DETAIL</text>
<text x="22.1" y="129.7">CAW SLAT SECTION</text>
<text x="26.1" y="135.9">OPTIONS</text>
<text x="7.5" y="140.1">OPENING WIDTH</text>
<text x="5.4" y="148.4">GUIDE TYPE OPTIONS</text>
<text x="7.5" y="144.3">OPENING HEIGHT</text>
<text x="32.9" y="148.5">E GUIDES</text>
<text x="32.9" y="152.6">Z GUIDES</text>
<text x="8.4" y="198.9">COMPONENT</text>
<text x="11.4" y="202.8">CURTAIN</text>
<text x="38.9" y="202.9">GA. GALVANIZED STEEL</text>
<text x="42.9" y="198.8">MATERIAL</text>
<text x="73.7" y="198.9">OPERATION</text>
<text x="91.7" y="198.9">NOTES:</text>
<text x="91.9" y="202.8">WARRANTY: 24-MONTH LIMITED ON DOOR</text>
<text x="210.4" y="203.6">DWG. NO.</text>
<text x="219.2" y="199.8">600 LIGHT-DUTY ROLLING STEEL SERVICE DOORS</text>
<text x="231.4" y="203.4">DATE:</text>
<text x="12.2" y="207.3">GUIDES</text>
<text x="32.2" y="207.2">COLD ROLL-FORMED CHANNEL/ANGLE</text>
<text x="72.5" y="207.3">CHAIN HOIST LH</text>
<text x="210.3" y="209.1">SHEET</text>
<text x="231.6" y="209">BY:</text>
<text x="9.8" y="211.5">BOTTOM BAR</text>
<text x="39.6" y="211.6">EXTRUDED ALUMINUM</text>
</g>
<g font-size="2">
<text x="42.1" y="38.4">1/4&quot; SET BACK</text>
<text x="245" y="47.8">PROJECTION</text>
<text x="95.7" y="48.6">COUNTERBALANCE PIPE</text>
<text x="155.1" y="49">B</text>
<text x="194.5" y="48.6">CHARGE WHEEL</text>
<text x="87.7" y="74.5">7 1/4&quot;</text>
<text x="191.7" y="74.5">5&quot;</text>
<text x="44.4" y="82.7">1/4&quot; SET BACK</text>
<text x="74.2" y="80.3">JAMB BEYOND</text>
<text x="239.8" y="84.8">COILSIDE</text>
<text x="253.5" y="89">HEIGHT</text>
<text x="254.1" y="86.6">TOTAL</text>
<text x="73.6" y="94.6">CHAIN KEEPER</text>
<text x="245.4" y="94.9">OPENING</text>
<text x="69.7" y="101.8">(LOCK BY OTHERS)</text>
<text x="73.9" y="99.4">PADLOCKABLE</text>
<text x="76.2" y="97">(WALL MTD.)</text>
<text x="92.9" y="96.7">A</text>
<text x="191.1" y="96.7">A</text>
<text x="246.2" y="97.3">HEIGHT</text>
<text x="25.2" y="102.9">9/16&quot;</text>
<text x="76.1" y="107.2">HAND CHAIN</text>
<text x="25.2" y="112.9">2 5/8&quot;</text>
<text x="70.9" y="115.6">SLIDE BOLT LOCK</text>
<text x="75.5" y="118">(BOTH ENDS)</text>
<text x="85" y="127.9">WEATHERSTRIPPED BOTTOM BAR</text>
<text x="155.1" y="126.3">B</text>
<text x="244.6" y="127.9">FINISHED FLOOR</text>
<text x="138.7" y="133.4">ELEVATION</text>
<text x="228.9" y="133.1">SECTION B-B</text>
<text x="228.2" y="142.1">MIN.</text>
<text x="229" y="139.3">PROJECTION</text>
<text x="237.7" y="142.1">MAX.</text>
<text x="226.1" y="144.5">13&quot; X 15&quot;</text>
<text x="236.2" y="144.5">15&quot; X18&quot;</text>
<text x="88.4" y="152">2 1/2&quot;</text>
<text x="97.8" y="157">1/4&quot;</text>
<text x="135.6" y="160">OPENING WIDTH</text>
<text x="173" y="157">1/4&quot;</text>
<text x="191.2" y="160">3 3/4&quot;</text>
<text x="137.9" y="170.1">SECTION A-A</text>
</g>
</svg>
